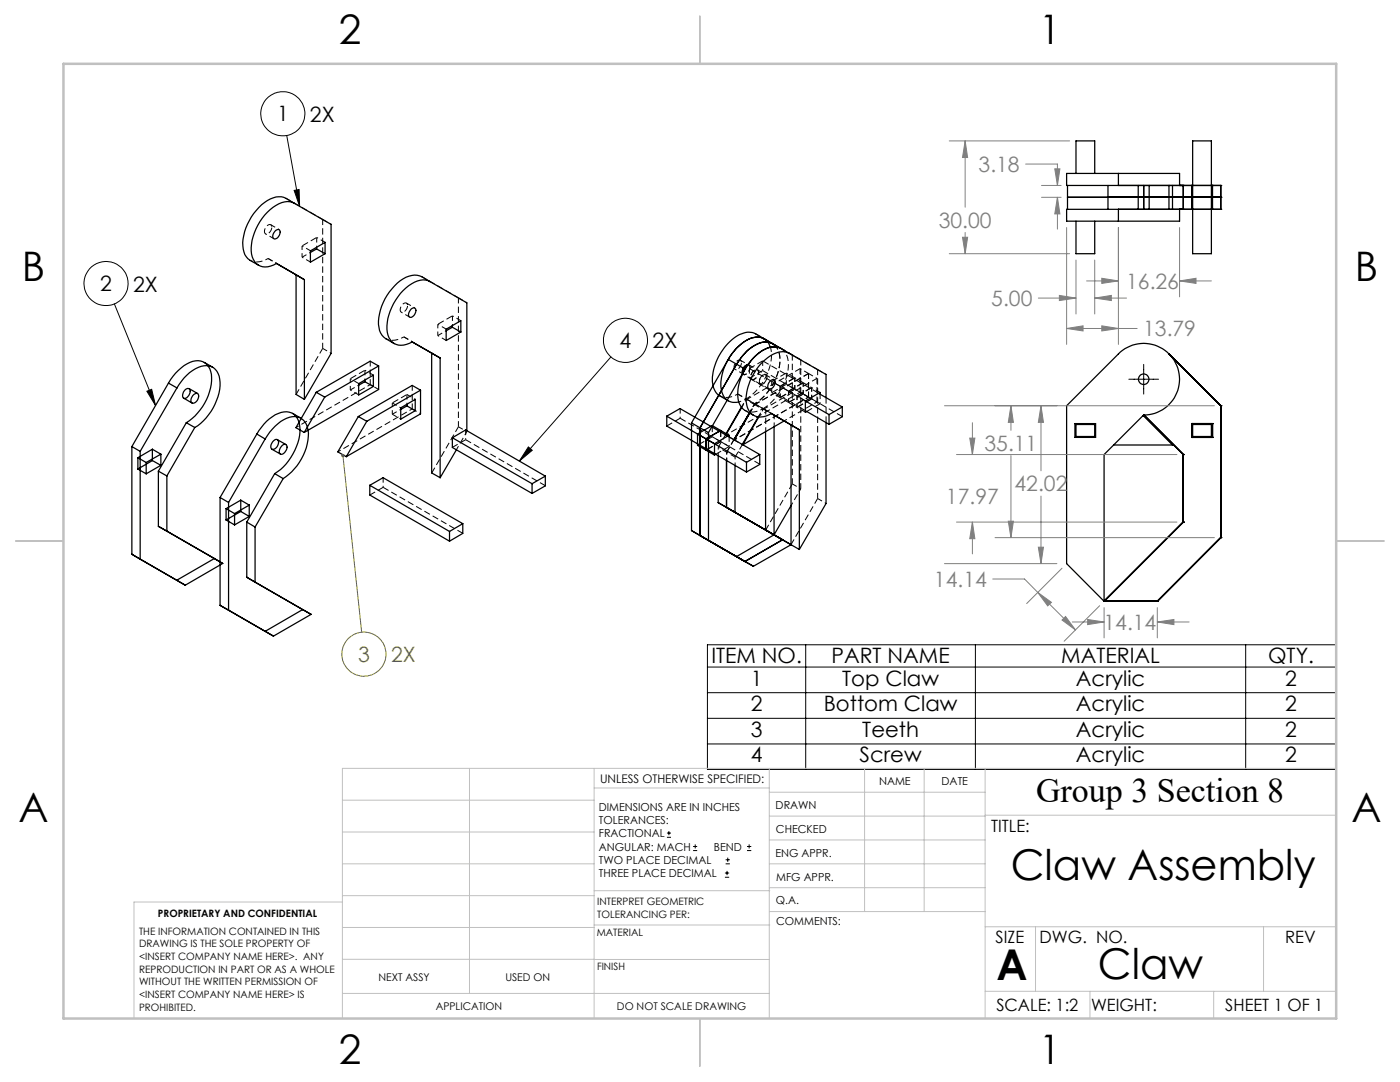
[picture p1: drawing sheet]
<svg xmlns="http://www.w3.org/2000/svg" width="279mm" height="216mm" viewBox="0 0 279 216" stroke-linecap="round" stroke-linejoin="round" font-family="sans-serif">
<path d="M59.1 85.3l14.8-8.6M67.4 90.1l14.9-8.5M144.8 86.8l14.9-8.5M146.5 87.8l14.9-8.6M159.8 97.5l-1.9 3.4" fill="none" stroke="#000" stroke-width=".2" stroke-dasharray="1.3 .6" stroke-dashoffset=".6" stroke-linecap="butt"/>
<g fill="none" stroke="#000" stroke-width=".2" stroke-dasharray="1.3 .6" stroke-dashoffset="-.1" stroke-linecap="butt">
<path d="M54.3 45.3a.49 .49 0 0 0-.4-.5 .49 .49 0 0 0-.6 .2 1.01 1.01 0 0 0-.2 1.7l.7-.3 .3-.5 .2-.6M63.2 47.4l-2.9 1.7M72.8 73.9l-2.9 1.7M81.2 78.7l-2.9 1.7M81.3 61a.49 .49 0 0 0-.3-.6 .49 .49 0 0 0-.6 .3 1.01 1.01 0 0 0-.2 1.6l.5-.1 .4-.4 .2-.8M90.3 63l-2.9 1.7M148 72.4a.51 .51 0 0 0-.4-.6 .51 .51 0 0 0-.6 .3 1.01 1.01 0 0 0-.1 1.6 1.42 1.42 0 0 0 1.1-1.3M153 75.3a.51 .51 0 0 0-.3-.6 .51 .51 0 0 0-.6 .3 1.01 1.01 0 0 0-.2 1.7 1.42 1.42 0 0 0 1.1-1.4M156.9 74.4l-2.9 1.7M156.9 76.7l-2.9 1.7M158.6 75.4l-2.9 1.7M158.6 77.6l-2.9 1.7"/>
<path d="M160.3 76.4l-2.9 1.7M160.3 78.6l-2.9 1.7M160.7 80l-11.1-6.5M162 77.3l-2.9 1.7M162 79.6l-2.9 1.7M163.4 78.5l-11.2-6.5M160.7 81.9l-11.1-6.4"/>
</g>
<g fill="none" stroke="#000" stroke-width=".2" stroke-dasharray="1.3 .6" stroke-dashoffset="1" stroke-linecap="butt">
<path d="M53 46.7l1.7 .9M55.2 52.6l-1.7-1M55.7 45.8l-1.7-1M60.3 49.1l1.7 .9M60.3 51.3l1.7 1M62 50.4l-1.7 .9M63.2 47.4l1.7 1M63.2 49.3v-1.9M66.1 44.8l-1.7-1M66.1 70.5l-1.7-1M69.9 75.6l1.7 .9M69.9 77.8l1.7 1"/>
<path d="M71.6 76.8l-1.7 1M72.8 73.9l1.7 .9M72.8 75.8v-1.9M73.9 76.7l1.7 1M80.1 62.3l1.7 1M82.3 68.2l-1.7-1M82.8 61.5l-1.7-1M82.9 79.7l-1.7-1M87.4 64.7l1.7 1M87.4 67l1.7 .9M89.1 66l-1.7 1M90.3 63l1.7 1"/>
<path d="M90.3 65v-2M93.2 60.4l-1.7-1M146.7 73.7l1.7 1M148.4 74.7l1.7 1M148.9 79.8l1.7 .9M148.9 79.6l1.7 1M148.9 79.6l-1.7-1M149.4 72.9l-1.6-1M149.6 75.5v-2M150.1 75.7l1.6 1M151.2 73.8l-1.7-1M151.8 76.6l1.7 1"/>
<path d="M152.2 73.9v-1.9M152.8 74.8l-1.6-1M154 76.1l1.7 1M154 78.4l1.7 .9M154.5 75.8l-1.7-1M155.7 77.1l1.7 1M155.7 79.3l1.7 1M156.9 76.7l1.7 .9M156.9 74.4l1.7 1M158.6 77.6l1.7 1M158.6 75.4l1.7 1M159.1 79l-1.7-.9"/>
<path d="M159.1 79l1.6 1M159.7 73.6l1.7 .9M159.7 78.3l1.7 .9M159.8 71.8l-1.7-1M162 79.6l-1.7-1M162 77.3l-1.7-.9M162 79.6l1.7 1M162 77.3l1.7 1M163 75.5l-1.6-1M164.9 74.7l-1.7-1M76.5 97.2v-1.9M80 81.4l-1.7-1"/>
<path d="M80 83.6l-1.7-.9M80 81.7l-1.7 1M81.2 80.7v-2M84 82.6l-1.7-1M92.9 87.7v-1.9M93.2 86.1l-1.7-.9M135.7 83.5v-2M142.2 87.2l1.6 .9M142.2 87.2v-2M143.3 89.3l1.7 .9M143.8 88.1v-1.9M143.8 88.1l1.7 1"/>
<path d="M144.8 86.8l1.7 1M145 90.2l1.7 1M145.5 89.1v-1.9M148.2 88.8l-1.7-1M150.6 80.7l-1 1.7M150.6 80.6l1.7 .9M152.3 81.7l-1.7-1M154 82.5l-1.7-1M154.5 82.8l-1.7-1M159.1 81.3l-1.7-1M159.1 81.3l1.6 .9M159.8 97.5l-1.7-.9"/>
<path d="M163 80.2l-1.6-1M163.7 80.6v-2M164.9 100.4l-1.7-.9"/>
</g>
<g fill="none" stroke="#000" stroke-width=".2" stroke-dasharray="1.3 .6" stroke-dashoffset=".5" stroke-linecap="butt">
<path d="M60.3 51.3v-2.2M69.9 77.8v-2.2M87.4 67v-2.3M154 78.4v-2.3M155.7 79.3v-2.2M156.9 76.7v-2.3M158.6 77.6v-2.2M160.3 78.6v-2.2M162 79.6v-2.3M78.3 82.7v-2.3M93.2 86.1l-2.1 3.6M150.6 80.6l-1 1.8"/>
<path d="M157.4 80.3v-2.2M159.1 81.3v-2.3"/>
</g>
<g fill="none" stroke="#000" stroke-width=".2" stroke-dasharray="1.3 .6" stroke-dashoffset=".2" stroke-linecap="butt">
<path d="M64.4 43.8l-7.3-4.2M91.5 59.4l-7.3-4.2M64.4 69.5v-25.7M73.9 76.7v-4.7M158.1 70.8l-7.3-4.2M159.7 78.3v-4.7M159.8 71.8l-4-2.3M161.4 79.2v-4.7M163.2 73.7l-7.3-4.2M82.3 81.6v-4.7M91.5 85.2v-25.8M152.3 81.5a10.9 10.9 0 0 0 5-9.6 3.2 3.2 0 0 0-1.4-2.4"/>
<path d="M158.1 96.6v-25.8M159.8 97.5v-25.7M163 80.2v-4.7M163.2 99.5v-25.8"/>
</g>
<path d="M93.2 86.1v-.2M108.8 96.9l-15.9-9.2M144.9 86.8h-.1M146.6 87.8h-.1M148.2 88.8l.1-.1M148.2 88.7v.1M151.7 92.6l-16-9.1M164.9 84.3v-5M168.1 83.1l-15.9-9.2M92.4 106.4l-15.9-9.2" fill="none" stroke="#000" stroke-width=".2" stroke-dasharray="1.3 .6" stroke-linecap="butt"/>
<g fill="none" stroke="#000" stroke-width=".2" stroke-dasharray="1.3 .6" stroke-dashoffset=".1" stroke-linecap="butt">
<path d="M64.4 69.5l-5.3 9.2M152.2 72l-2.6 1.5M152.2 73.9l-2.6 1.6M159.7 73.6l-10.8 6.2M161.4 74.5l-10.8 6.2M163 75.5l-10.7 6.2M73.8 98.8l2.7-1.6M91.5 85.2l-5.3 9.1M92.9 87.7l-2.6 1.6M133.1 85l2.6-1.5M139.5 88.7l2.7-1.5M141.2 89.7l2.6-1.6"/>
<path d="M142.9 90.6l2.6-1.5M144.8 86.7l-1.5 2.6M146.5 87.7l-1.5 2.5M148.2 88.7l-1.5 2.5M158.1 96.6l-5.3 9.1M163.2 99.5l-5.3 9.2M163.7 80.6l-2.7 1.5"/>
</g>
<path d="M49.9 51.9a3.5 3.5 0 0 0 3.6-.3M77 67.6a3.5 3.5 0 0 0 3.6-.4M143.7 79a3.6 3.6 0 0 0 3.5-.4M151.4 74.3a.57 .57 0 0 0-.5-.6 .57 .57 0 0 0-.6 .4 1.05 1.05 0 0 0-.2 1.6 1.36 1.36 0 0 0 1.3-1.4M153.1 75.3a.57 .57 0 0 0-.5-.6 .57 .57 0 0 0-.7 .4 1.05 1.05 0 0 0-.1 1.6 1.36 1.36 0 0 0 1.3-1.4M148.7 81.9a3.6 3.6 0 0 0 3.6-.4M150.6 80.6a10.9 10.9 0 0 0 5-9.7l-.2-.7-.5-1M156.5 84l6.5-3.8" fill="none" stroke="#000" stroke-width=".2" stroke-dasharray="1.3 .6" stroke-dashoffset=".7" stroke-linecap="butt"/>
<g fill="none" stroke="#000" stroke-width=".25">
<path d="M213 37v4.8M213 39.4h30.6M214.7 34.6v-6.5h3.8v6.5M221.1 37v4.8M223.2 37h10.1M223.2 34.6h12.2v2.4h-12.2M223.2 34.6h-10.3v2.4h10.3M223.2 34.6v2.4M227.2 39.4h2.1zM227.2 37v4.8M228.2 39.4h-7.1h12.2M228.2 37v4.8"/>
<path d="M229.3 37v4.8M233.3 37v4.8M233.3 37h10.3M234 37v4.8M236.1 39.4h.1M236.1 37h.1M236.1 37v4.8M237.8 39.4h.1M237.8 37h.1M237.8 37v4.8M238 28.1h3.8v22.5h-3.8zM242 39.4h.1"/>
<path d="M242 37h.1M242 37v4.8M243.6 39.4h.1M243.6 37h.1M243.6 37v4.8M55 46a.52 .52 0 0 1 .9 .1 1.29 1.29 0 0 1-1.3 1.5 1.11 1.11 0 0 1 .4-1.6zM55.2 52.6l5.5 3.2M55.2 52.6l3.9 2.2M58.7 40.6a3.9 3.9 0 0 0-4.2 .8 10.8 10.8 0 0 0-4.3 9.3 2.89 2.89 0 0 0 4.4 2.2l.6-.3M58.7 40.6a4.3 4.3 0 0 0-3.6-1.3 9.9 9.9 0 0 0-6.3 6.9 6.1 6.1 0 0 0 .3 5l.8 .8 1.7 .9M58.7 40.6l7.4 4.2v25.7l-5.4 9.2M59.1 54.8l1.6 1"/>
<path d="M59.1 54.8v23.9l1.6 1M60.7 55.8v23.9M61.9 50.1l3-1.7v2.2l-3 1.7zM63.2 49.7l1.7 .9M63.2 49.7l-1.3 .7M63.2 49.4v.3M85.8 56.2a3.9 3.9 0 0 0-4.2 .8 10.9 10.9 0 0 0-4.3 9.3 2.87 2.87 0 0 0 4.4 2.2l.6-.3M85.8 56.2a4.4 4.4 0 0 0-3.6-1.2 8.9 8.9 0 0 0-5.7 5.4 7.8 7.8 0 0 0-.5 6l.9 1.2 1.8 1M85.8 56.2l7.4 4.2v25.5M214.7 44.1v6.5h3.8v-6.5M223.2 41.8h10.1M223.2 41.8h12.2v2.3h-12.2"/>
<path d="M223.2 41.8h-10.3v2.3h10.3M223.2 41.8v2.3M233.3 41.8h10.3M236.1 41.8h.1M237.8 41.8h.1M242 41.8h.1M243.6 41.8h.1M33.6 76.4a8.7 8.7 0 0 1 5.4-4.4 2.91 2.91 0 0 1 3.2 3.3 11 11 0 0 1-5 9M33.6 76.4l-7.3 12.7M33.6 76.4l1.7 1M35.3 77.4a8.2 8.2 0 0 1 5.4-4.4 2.9 2.9 0 0 1 3.2 3.3 11 11 0 0 1-5 9M35.3 77.4l-7.3 12.7"/>
<path d="M36.7 79.4l1.6 1M37 77.7a.56 .56 0 0 1 .8-.1 .56 .56 0 0 1 .1 .8l-.4 .8a.59 .59 0 0 1-1 .1v-.8zM37.7 77.5l1.7 1M38.7 78.7a.55 .55 0 0 1 .8-.2 .55 .55 0 0 1 .1 .8l-.4 .9a.6 .6 0 0 1-.9 .2 .6 .6 0 0 1-.1-.9zM40.8 72.3l1.6 1M63.1 78.3l-4 7 1.6 1M63.1 78.3l1.7 .9M64.8 79.2l-4.1 7.1M71.6 76.6l2.9-1.7v2.2l-2.9 1.7zM72.8 76.2l1.7 .9M72.8 76.2l-1.2 .7M72.8 75.8v.4"/>
<path d="M75.6 73v4.7l-14.9 8.6M75.6 73l-10.8 6.2M75.6 73l-1.7-.9-10.8 6.2M82.1 61.6a.59 .59 0 0 1 .9 0 .59 .59 0 0 1-.1 .9l-.4 .5a.57 .57 0 0 1-.8 .3 .57 .57 0 0 1-.1-.9zM82.3 68.2l5.5 3.2M82.3 68.2l3.8 2.2M83.9 77.9v4.7l-14.8 8.5M83.9 77.9l-10.7 6.2M83.9 77.9l-1.6-1-10.8 6.2M86.1 70.4l1.7 1M86.1 70.4v24l1.7 .9M87.8 71.4v23.9"/>
<path d="M89 65.7l3-1.7v2.3l-3 1.6zM90.3 65v.3M90.3 65.3l1.7 1M90.3 65.3l-1.3 .7M145.3 71.7l-7.3 12.7M145.3 71.7l1.7 1M147 72.7l-7.3 12.7M147 72.7l1.7 1M148.7 73.7l-7.3 12.6M149.2 72.8a1.42 1.42 0 0 0-1 1.7M149.3 72.8a1.51 1.51 0 0 0-1.1 1.8M153.6 76.2a.58 .58 0 0 1 .8-.4 .58 .58 0 0 1 .2 .9 .99 .99 0 0 1-1.2 .8 1.24 1.24 0 0 1 .2-1.3z"/>
<path d="M153.7 69.3a2.78 2.78 0 0 0-4-1.7 9.9 9.9 0 0 0-4.4 4.1M154.9 69.2a3.1 3.1 0 0 0-4.3-.3 10.6 10.6 0 0 0-3.6 3.8M155.8 69.5l-3.3-1.9a4.2 4.2 0 0 0-4.8 1.2 10.7 10.7 0 0 0-3.8 8.8 2.75 2.75 0 0 0 3.5 2.6M155.9 69.5a4.3 4.3 0 0 0-4.8 1.2l-1.1 1.2-1.3 1.8M155.9 69.5l-5.1-2.9a4.7 4.7 0 0 0-5.1 1.6 10.7 10.7 0 0 0-3.5 8.4 3.1 3.1 0 0 0 1.5 2.4l1.6 1M155.9 69.5a4.3 4.3 0 0 0-4.8 1.2 10.5 10.5 0 0 0-3.7 9.2l.2 .7 .6 .9 2.2 1.4M155.9 69.5l1.6 1M157.5 70.5a3.9 3.9 0 0 0-4.3 .9 10.7 10.7 0 0 0-4.2 9.1 2.89 2.89 0 0 0 4.6 2.2l.4-.2M157.5 70.5l7.4 4.2v4.6M163.4 78.5l4.7 2.7M163.7 78.6v-.3l-3 1.7M233.3 70.6l10.3 10.4"/>
<path d="M26.3 89.1v21.5M26.3 89.1l1.7 1M27.5 91.3v2.3M27.5 91.3l1.7 1M27.5 93.6l1.7 .9M28 90.1v21.5M29.2 92.3v2.2M30.4 89.6l-2.9 1.7M30.4 91.9l-2.9 1.7M30.4 91.9l1.7 1M30.4 89.6l1.7 1M30.4 89.6v2.3"/>
<path d="M31.6 94l1.7 1M31.6 94v11M32.1 90.6l-2.9 1.7M32.1 92.9l-2.9 1.6M32.1 90.6v2.3M33.3 95v11M37.2 84.3l1.7 1M37.2 84.3l-5.6 9.7M38.9 85.3l-5.6 9.7M43.9 99.3v21.5M43.9 99.3l1.7 1M48 99.8l-2.9 1.7"/>
<path d="M48 99.8l1.7 1M48 99.8v2.3M51.3 86.6a8.2 8.2 0 0 1 5.4-4.4 2.9 2.9 0 0 1 3.2 3.3 11.2 11.2 0 0 1-5.1 9M51.3 86.6l-7.4 12.7M51.3 86.6l1.6 1M52.9 87.6a8.7 8.7 0 0 1 5.4-4.5 2.79 2.79 0 0 1 3.2 2.7 10.9 10.9 0 0 1-5 9.7M52.9 87.6l-7.3 12.7M54.3 89.6l1.7 1M54.4 88.1a.61 .61 0 0 1 .5-.4 .61 .61 0 0 1 .7 .3 1.31 1.31 0 0 1-1.3 1.6 1.09 1.09 0 0 1 .1-1.5zM54.8 94.5l1.7 1M54.8 94.5l-5.6 9.7M55.4 87.7l1.6 1"/>
<path d="M56.3 88.9a.56 .56 0 0 1 .8-.1 .56 .56 0 0 1 .2 .7l-.5 .8a.62 .62 0 0 1-1 .2v-.8zM56.5 95.5l-5.6 9.7M58.4 82.5l1.7 1M71.5 83.1l1.7 1M71.5 83.1l-4.1 7.1 1.7 .9M73.2 84.1l-4.1 7M73.8 96.8l2.6-1.5 16 9.2M73.8 96.8l15.9 9.2M73.8 96.8v2l15.9 9.2M80 81.4l2.9-1.7v2.3l-2.9 1.6zM81.2 81l1.7 1M81.2 81l-1.2 .7"/>
<path d="M81.2 80.7v.3M90.3 87.3l2.6-1.5 15.9 9.2M90.3 87.3l15.9 9.2M90.3 87.3v2l15.9 9.2M91.1 89.7l-3.3 5.6M106.2 96.5v2M108.8 95l-2.6 1.5M108.8 95v1.9l-2.6 1.6M133.1 83l2.6-1.5 15.9 9.2M133.1 83l15.9 9.3M133.1 83v2l15.9 9.2M138 84.4v21.5"/>
<path d="M138 84.4l1.7 1M139.2 86.6l1.7 1M139.2 86.6v2.3M139.2 88.9l1.7 .9M139.5 88.7l-.3 .2M139.7 85.4v21.5M139.7 85.4l1.7 .9M140.9 87.6v2.2M140.9 87.6l1.7 .9M140.9 89.8l1.7 1M141.2 89.7l-.3 .1M141.4 86.3v21.5"/>
<path d="M142.1 84.9l-2.9 1.7M142.1 84.9l1.7 1M142.1 84.9v.3M142.6 88.5v2.3M142.8 90.6l-.2 .2M143.3 90.9v9.4M143.8 85.9l-2.9 1.7M143.8 85.9v.3M143.8 85.9l1.7 1M145 91.9v9.3M145.5 86.9l-2.9 1.6M145.5 86.9v.3"/>
<path d="M146.7 92.9v9.3l-1.7-1M148 81.2l-3.2 5.5M148 81.3l-3.1 5.5M149 92.3v1.9M149.5 82.4l-3 5.3M149.6 82.4l-3.1 5.4M151.3 83.2l-3.2 5.5M151.4 83.2l-3.2 5.6 8.3-4.8M151.6 90.7l-2.6 1.6M151.6 90.7v2l-2.6 1.5M152.8 86.1v19.7l1.7 .9M154 82.5l5.5 3.3"/>
<path d="M154 82.5l3.9 2.3M154.5 85.2v21.5M157.9 84.8l1.6 1M157.9 84.8v23.9M159.5 85.8v23.8M160.7 80l4.8 2.7M160.7 82l4.8 2.7M160.7 80v2.3l.3-.2M164.9 84.3v16.2l-5.4 9.1M165.5 82.7v2M168.1 81.2l-2.6 1.5M168.1 81.2v1.9l-2.6 1.6"/>
<path d="M214.5 84.5h4.2v2.8h-4.2zM214.7 84.7h3.8v2.4h-3.8zM228 83h.2l5.8 5.8h-11.7M228.2 82.8a7.1 7.1 0 0 0 6.6-9.9 7.1 7.1 0 0 0-11.6-2.3l-10.3 10.4v31.5l7.4 7.5M228.2 82.8l7.9 7.9M228.2 82.8l-7.9 7.9v29.3M236.1 90.7h.1M236.1 90.7v13.5M237.8 84.5h.1M237.8 87.3h.1M237.8 84.5v2.8M237.8 84.5h4.2"/>
<path d="M237.8 87.3h4.2M238 84.7h3.8v2.4h-3.8zM242 87.3h.1M242 84.5h.1M242 84.5v2.8M243.6 81h.1M243.6 81v26.3M26.3 110.6l1.7 1M26.3 110.6l9 5.2M28 111.6l9 5.2M31.6 105l1.7 1M31.6 105l11.2 6.4"/>
<path d="M33.3 106l11.1 6.4M35.3 115.8l1.7 1M42.8 111.4l1.6 1M42.8 111.4l-7.5 4.4M44.4 112.4l-7.4 4.4M45.1 101.5l1.7 1M45.1 101.5v2.3M45.1 103.8l1.7 .9M45.6 100.3v21.4M46.8 102.5v2.2M48 102.1l-2.9 1.7M48 102.1l1.7 .9"/>
<path d="M49.2 115.2l11.2 6.4M49.2 104.2l1.7 1M49.2 104.2v11M49.2 115.2l1.7 1M49.7 100.8l-2.9 1.7M49.7 103l-2.9 1.7M49.7 100.8v2.2M50.9 105.2v11M50.9 116.2l11.2 6.4M89.7 106v2M92.4 104.5l-2.7 1.5M92.4 104.5v1.9l-2.7 1.6"/>
<path d="M138 105.9l3.4 1.9M138 105.9l10.7 6.1M141.4 107.8l9 5.2M143.3 100.3l1.7 .9M143.3 100.3l14.6 8.4M148.7 112l1.7 1M154.5 106.7l3.4 2M154.5 106.7l-7.5 4.4 1.7 .9M156.2 107.7l-7.5 4.3M157.9 108.7l-7.5 4.3M157.9 100.9l-3.4 5.8M157.9 108.7l1.6 .9"/>
<path d="M220.3 120h10.7M231 120h.1M236.1 104.2h.1M236.1 104.2l-15.8 15.8M243.6 107.3h.1M243.6 107.3l-12.6 12.7M43.9 120.8l9 5.2M43.9 120.8l1.7 .9M45.6 121.7l9 5.2M52.9 126l1.7 .9M60.4 121.6l1.7 1M60.4 121.6l-7.5 4.4"/>
<path d="M62.1 122.6l-7.5 4.3"/>
<circle cx="228.2" cy="75.7" r="1.06"/>
</g>
<path d="M148.9 79.8l-.9 1.5M148.9 79.6l-.9 1.6M152.3 81.7l-.9 1.5M152.3 81.5l-1 1.7" fill="none" stroke="#000" stroke-width=".2" stroke-dasharray="1.3 .6" stroke-dashoffset=".9" stroke-linecap="butt"/>
<path d="M148.9 79.6a10.9 10.9 0 0 0 5-9.6l-.1-.7M152.8 81.8l-5.6-3.2M154.5 82.8l-5.6-3.2" fill="none" stroke="#000" stroke-width=".2" stroke-dasharray="1.3 .6" stroke-dashoffset=".3" stroke-linecap="butt"/>
<path d="M148.2 74.6a.75 .75 0 0 0 1.3-.5l.2-.8M148.3 74.5a.81 .81 0 0 0 1.2-.6l.2-.6M149.7 73.3l-.2-.4-.3-.1M149.7 73.3l-.1-.4-.3-.1M152.8 86.1v-4.3M154.5 85.1v-2.3" fill="none" stroke="#000" stroke-width=".2" stroke-dasharray="1.3 .6" stroke-dashoffset=".4" stroke-linecap="butt"/>
<path d="M143.3 89.3v1.6M145 90.2v1.7M146.7 91.2v1.6M147.5 80.2l1.4-.6" fill="none" stroke="#000" stroke-width=".2" stroke-dasharray="1.3 .6" stroke-dashoffset=".8" stroke-linecap="butt"/>
<g fill="none" stroke="#000" stroke-width=".2">
<path d="M57.2 27l2.6 14.2M58.7 38l1-.2 .1 3.4zM22.8 60.6l8.2 20.3M29.3 78.1l1-.4 .7 3.2zM121.9 71.2l-18.3 20.8M225.3 75.7h5.9M228.2 72.7v5.9M105.4 89.2l.8 .7-2.6 2.1zM141.2 128.7h125.5v24.8h-125.5zM141.2 133.1h125.5M141.2 138.2h125.5M160.8 128.7v24.8"/>
<path d="M194.7 128.7v24.8M248.6 128.7v24.8M141.2 143.3h125.5M141.2 148.4h125.5M133.1 167.1h.8M133.1 166.2h.8M133.5 165.8v.9M138.3 169.7h.8M138.3 168.9h.8M138.7 168.5v.8M144.7 175h.8M144.7 174.2h.8"/>
<path d="M144.8 172.4h.9M144.8 171.6h.9M145.1 173.8v.8M145.2 171.1v.9M149.1 169.7h.8M149.1 168.9h.8M149.5 168.5v.8"/>
<circle cx="56.4" cy="22.7" r="4.4"/>
<circle cx="21.2" cy="56.6" r="4.4"/>
<circle cx="124.8" cy="67.9" r="4.4"/>
</g>
<g fill="none" stroke="#808000" stroke-width=".2">
<path d="M68.4 90.9l3.8 35.3"/>
<circle cx="72.6" cy="130.5" r="4.4"/>
</g>
<g fill="none" stroke="#808080" stroke-width=".2">
<path d="M189.4 28.1h24.1M192.6 28.1l.5 3.3h-1zM192.6 28.1v13.2M204.7 32.7h6.3v4.3M207.9 37h3.9M207.9 39.4h3.9M210.5 33.7h1l-.5 3.3zM211 39.4l.5 3.3h-1zM211 39.4v6.3M189.4 50.6h24.1M192.1 47.3h1l-.5 3.3zM192.6 46.4v4.2"/>
<path d="M207.2 59.5h7.5M211.4 58.9l3.3 .6-3.3 .5zM212.9 45.4v23.3M214.7 51.9v10.8M216.9 56.1h6.3M218.5 59.5l3.3-.6v1.1zM218.5 51.9v10.8M218.5 59.5h6.3M219.9 55.5l3.3 .6-3.3 .5zM223.2 45.4v23.3M235.4 56.1l3.3-.6v1.1zM235.4 45.4v13.8"/>
<path d="M235.4 56.1h6.4M212.9 65.5l3.2-.5v1zM212.9 65.5h14M219.9 65l3.3 .5-3.3 .5zM188.5 81h53.9M190.9 90.7h44M193.5 87.4h1.1l-.5 3.3zM194.1 84.3v6.4M201.8 81l.4 3.3h-1zM201.8 81v4.9M201.8 90.9v16.4M207.8 81l.4 3.3h-1z"/>
<path d="M207.8 81v12.9M207.8 99v13.5M188.5 112.5h22.4M190.9 104.2h44M194.1 104.2l.5 3.3h-1.1zM194.1 104.2v6.3M198.1 115.5h6.4l2.6 2.7M198.6 107.3h43.8M201.2 104h1l-.4 3.3zM207.1 118.2l2.7 2-.7 .7zM207.1 118.2l7.5 7.5M207.2 109.2h1l-.4 3.3z"/>
<path d="M211.9 113.4l-7 7M212.7 123l1.9 2.7-2.7-2zM214 124.1h6.3M217.1 123.6l3.2 .5-3.2 .5zM219.5 120.9l-7.1 7.1M220.3 121.2v6.1M231 124.1l3.3-.5v1zM231 121.2v6.1M231 124.1h6.3"/>
</g>
<g fill="none" stroke="#c0c0c0" stroke-width=".2">
<path d="M68.3 159.7h50.3M93.7 153.3v44.9M118.6 153.3v49.9M118.6 157.2h34.9M153.5 153.3v49.9M153.5 158.1h43.1M172.5 153.3v28.6M184.4 153.3v28.6M196.6 153.3v49.9M266.7 153.3h-198.4v49.9M68.3 178.7h50.3M68.3 172.4h50.3"/>
<path d="M68.3 166h50.3M68.3 180h-41.6v23.2M118.6 177.7h35M153.5 167.6h43.1M153.5 162.8h43.1M153.5 172.4h43.1M153.5 177.1h43.1M196.6 162.7h70.1M68.3 198.2h85.2M68.3 191.4l85.2 .1M68.3 185.1h50.3M118.6 184.6h35"/>
<path d="M153.6 181.9h43M196.6 197.8h70.1M196.6 184.9h70.1M206.7 184.9v12.9M217.5 197.8v5.4M242.2 197.8v5.4M252.2 184.9v12.9"/>
</g>
<path d="M139.7 3.2v9.5M3.1 107.9h9.6M266.7 107.9h9.5M139.7 203.2v9.6" fill="none" stroke="#c0c0c0" stroke-width=".25"/>
<path d="M12.7 12.7h254v190.5h-254z" fill="none" stroke="#c0c0c0" stroke-width=".5"/>
<path d="M58.7 38l1-.2 .1 3.4zM29.3 78.1l1-.4 .7 3.2zM105.4 89.2l.8 .7-2.6 2.1z" fill="#000"/>
<path d="M68.2 90.6h.2v.3v-.3a.35 .35 0 0 1 .4 .4 .35 .35 0 0 1-.5 .2 .35 .35 0 0 1-.1-.6z" fill="#808000"/>
<path d="M207.2 109.2h1l-.4 3.3zM207.8 81l.4 3.3h-1zM193.5 87.4h1.1l-.5 3.3zM194.1 104.2l.5 3.3h-1.1zM201.2 104h1l-.4 3.3zM201.8 81l.4 3.3h-1zM207.1 118.2l2.7 2-.7 .7zM212.7 123l1.9 2.7-2.7-2zM231 124.1l3.3-.5v1zM217.1 123.6l3.2 .5-3.2 .5zM192.6 28.1l.5 3.3h-1zM192.1 47.3h1l-.5 3.3zM211.4 58.9l3.3 .6-3.3 .5zM218.5 59.5l3.3-.6v1.1zM219.9 55.5l3.3 .6-3.3 .5zM235.4 56.1l3.3-.6v1.1zM212.9 65.5l3.2-.5v1zM219.9 65l3.3 .5-3.3 .5zM210.5 33.7h1l-.5 3.3zM211 39.4l.5 3.3h-1z" fill="#808080"/>
<g font-size="8.5">
<text x="201.7" y="175.5">Claw Assembly</text>
<text x="198.9" y="195.5">A</text>
<text x="219.1" y="195.4">Claw</text>
</g>
<g font-size="8.1">
<text x="67.6" y="8.9">2</text>
<text x="207.3" y="8.9">1</text>
<text x="4.4" y="56.1">B</text>
<text x="270.4" y="56.1">B</text>
<text x="3.7" y="164.1">A</text>
<text x="269.7" y="164.1">A</text>
<text x="67.6" y="212.4">2</text>
<text x="207.3" y="212.4">1</text>
</g>
<text font-size="6.9" x="206.8" y="160.1">Group 3 Section 8</text>
<g font-size="4.2">
<text x="55.3" y="24.2">1</text>
<text x="61.9" y="24.3">2X</text>
<text x="20" y="58.1">2</text>
<text x="26.6" y="58.2">2X</text>
<text x="123.7" y="69.4">4</text>
<text x="130.2" y="69.5">2X</text>
<text x="142" y="132.4">ITEM NO.</text>
<text x="149.8" y="136.8">1</text>
<text x="165.9" y="132.4">PART NAME</text>
<text x="168.1" y="136.8">Top Claw</text>
<text x="211.8" y="132.4">MATERIAL</text>
<text x="214.7" y="136.8">Acrylic</text>
<text x="253.1" y="132.4">QTY.</text>
<text x="256.5" y="136.8">2</text>
<text x="149.8" y="141.9">2</text>
<text x="164.4" y="141.9">Bottom Claw</text>
<text x="214.7" y="141.9">Acrylic</text>
<text x="256.5" y="141.9">2</text>
<text x="149.8" y="147">3</text>
<text x="172.1" y="147">Teeth</text>
<text x="214.7" y="147">Acrylic</text>
<text x="256.5" y="147">2</text>
<text x="149.8" y="152.1">4</text>
<text x="171.6" y="152.1">Screw</text>
<text x="214.7" y="152.1">Acrylic</text>
<text x="256.5" y="152.1">2</text>
</g>
<g font-size="4.2" fill="#808080">
<text x="195.3" y="34.3">3.18</text>
<text x="187.3" y="45.5">30.00</text>
<text x="224.8" y="57.6">16.26</text>
<text x="197.8" y="61">5.00</text>
<text x="228.1" y="67.1">13.79</text>
<text x="196.5" y="90">35.11</text>
<text x="188.8" y="100.6">17.97</text>
<text x="202.5" y="98.1">42.02</text>
<text x="186.4" y="117.1">14.14</text>
<text x="220.2" y="125.7">14.14</text>
</g>
<g font-size="4.2" fill="#808000">
<text x="71.5" y="132">3</text>
<text x="78" y="132.1">2X</text>
</g>
<g font-size="3.4">
<text x="197.8" y="166">TITLE:</text>
<text x="198.7" y="188.1">SIZE</text>
<text x="207.5" y="188.1">DWG. NO.</text>
<text x="256.5" y="188.2">REV</text>
<text x="198.8" y="201.7">SCALE: 1:2</text>
<text x="217.7" y="201.8">WEIGHT:</text>
<text x="244.5" y="201.7">SHEET 1 OF 1</text>
</g>
<text font-size="2.4" x="119.8" y="156.2">UNLESS OTHERWISE SPECIFIED:</text>
<g font-size="2.2">
<text x="119.5" y="161.8">DIMENSIONS ARE IN INCHES</text>
<text x="154.8" y="161.4">DRAWN</text>
<text x="175.4" y="156.6">NAME</text>
<text x="187.9" y="156.7">DATE</text>
<text x="119.5" y="164.4">TOLERANCES:</text>
<text x="119.5" y="167.1">FRACTIONAL</text>
<text x="154.9" y="166.3">CHECKED</text>
<text x="119.5" y="169.7">ANGULAR: MACH</text>
<text x="119.5" y="172.4">TWO PLACE DECIMAL</text>
<text x="142.5" y="169.7">BEND</text>
<text x="154.8" y="170.9">ENG APPR.</text>
<text x="119.5" y="175">THREE PLACE DECIMAL</text>
<text x="154.9" y="175.7">MFG APPR.</text>
<text x="154.9" y="180.4">Q.A.</text>
<text x="154.9" y="184.6">COMMENTS:</text>
</g>
<g font-size="2.1">
<text x="75.5" y="195.7">NEXT ASSY</text>
<text x="100.9" y="195.7">USED ON</text>
<text x="86.9" y="201.5">APPLICATION</text>
<text x="123.1" y="201.6">DO NOT SCALE DRAWING</text>
</g>
<g font-size="2">
<text x="31.5" y="182.9">PROPRIETARY AND CONFIDENTIAL</text>
<text x="119.2" y="180.6">INTERPRET GEOMETRIC</text>
<text x="119.2" y="183.1">TOLERANCING PER:</text>
<text x="27.8" y="186.5">THE INFORMATION CONTAINED IN THIS</text>
<text x="27.8" y="189">DRAWING IS THE SOLE PROPERTY OF</text>
<text x="27.8" y="191.6">&lt;INSERT COMPANY NAME HERE&gt;. ANY</text>
<text x="119.1" y="186.7">MATERIAL</text>
<text x="27.8" y="194.1">REPRODUCTION IN PART OR AS A WHOLE</text>
<text x="27.8" y="196.6">WITHOUT THE WRITTEN PERMISSION OF</text>
<text x="119.1" y="193.5">FINISH</text>
<text x="27.8" y="199.1">&lt;INSERT COMPANY NAME HERE&gt; IS</text>
<text x="27.8" y="201.7">PROHIBITED.</text>
</g>
</svg>
